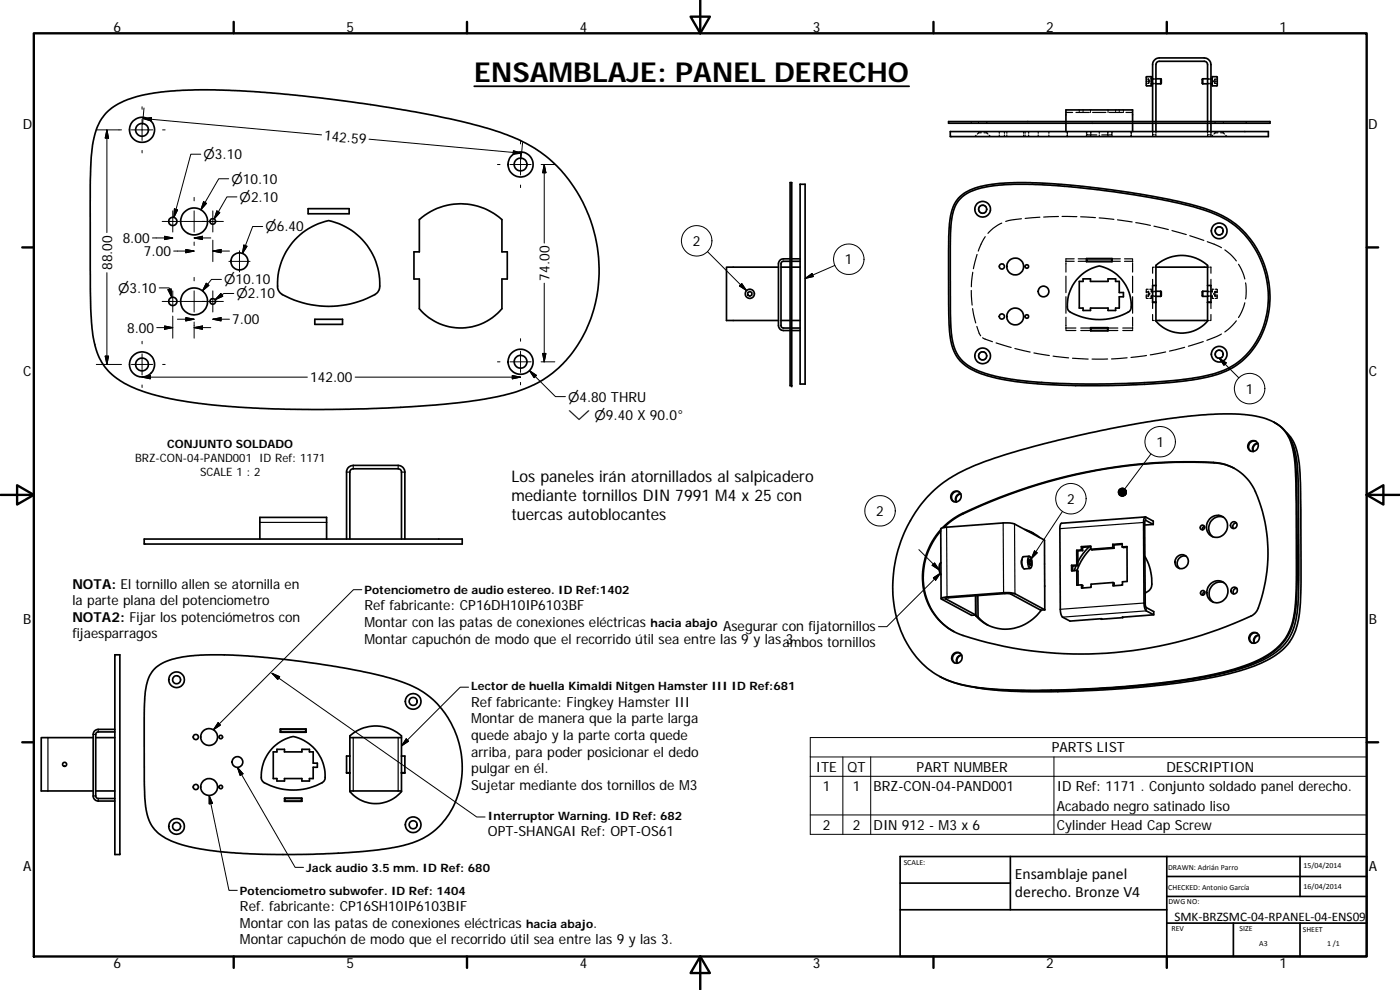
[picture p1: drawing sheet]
<svg xmlns="http://www.w3.org/2000/svg" width="420mm" height="297mm" viewBox="0 0 420 297" stroke-linecap="round" stroke-linejoin="round" font-family="sans-serif">
<g fill="none" stroke="#000" stroke-width=".51">
<path d="M31.8 34a25.2 25.2 0 0 1 14.8-6.1l6.6-.7 6.7-.3 8.9 .2 9.1 .5 20.7 2.1 12.7 1.7 12 2a183.4 183.4 0 0 1 25.7 5.9 41.2 41.2 0 0 1 29.2 30 41.2 41.2 0 0 1-9.9 40.5 37.3 37.3 0 0 1-20.5 9.5l-11 1.6-13.3 1.1-13.5 .7-16.3 .2-15.7-.4-11.5-.7-9.2-1.1-9.2-1.8a30.9 30.9 0 0 1-15.8-7.9 22.2 22.2 0 0 1-4.8-13.4l-.4-9.9v-26.7a87.6 87.6 0 0 1 1.1-19.6l.9-3 .8-1.7zM284.7 36.5h96.4v.5h-96.4zM285.2 39.5h95.5v1.5h-95.5zM319.9 36.5v-3.5h20v3.5M319.9 37v2.5M339.9 37v2.5M344.1 23h1.4v2.8l-1.5-.1zM345.5 23.6h.4M345.9 25.1l-.4 .1M345.9 36.5v-17.1a2.04 2.04 0 0 1 2-2h13.5a2.08 2.08 0 0 1 2 2v17.1M345.9 37v2.5M346.9 23.6h1.4"/>
<path d="M346.9 25.1h1.4M346.9 36.5v-17.1l.4-.8 .6-.2h13.5l.8 .4 .2 .6v17.1M346.9 37v2.5M348.3 23.6l.2 .2-.2 1.3M348.3 23.6v1.5M361 23.6v1.5M361 23.6l-.2 .2 .2 1.3M361 23.6h1.4M361 25.1h1.4M362.4 37v2.5M363.4 37v2.5M363.4 25.1l.4 .1"/>
<path d="M363.8 23l1.5 .1-.1 2.6-1.4 .1zM363.8 23.6h-.4M237.1 54.8h.5v60.9h-.5zM240.1 55.3h1.5v59.9h-1.5zM287.8 59.3a17.8 17.8 0 0 1 11.1-4.1l5.6-.4h4.7l14.7 1 18.3 2.4 13.1 2.6a37.1 37.1 0 0 1 16 6.8 27.8 27.8 0 0 1 4.1 38 23.2 23.2 0 0 1-15.1 8l-7.9 1.1-8.9 .6-9.8 .4h-9.2l-6.7-.2-9.4-.6-4.9-.6-4.9-1a19 19 0 0 1-11.2-6 19.6 19.6 0 0 1-2.6-10.9l-.1-25.3a21.9 21.9 0 0 1 2.1-10.5zM288.2 59.7a17.8 17.8 0 0 1 11.1-4.1l5.2-.3h5.4l10.4 .6 14.4 1.7 10.6 1.7 8 1.6a45.5 45.5 0 0 1 16.3 6.1 27.3 27.3 0 0 1 6 37.6 22.5 22.5 0 0 1-15 8.4l-6.8 1-7.4 .7-8.4 .4-12.1 .1-8.5-.2-7.7-.5-6.2-.7-5.5-1.1a17.6 17.6 0 0 1-10.2-5.6 19.9 19.9 0 0 1-2.5-10.7l-.1-25.3a21.3 21.3 0 0 1 2-10.2zM88.4 72a19.4 19.4 0 0 1 10.2-5.8 19.2 19.2 0 0 1 15.2 20.8l-.4 .6a22.6 22.6 0 0 1-10.8 4 27.6 27.6 0 0 1-18.5-3.7l-.4-.6a13.9 13.9 0 0 1 .8-8.9l1.4-2.9zM92.5 62.6h12.3v1.5h-12.3zM125.8 65.9a18.5 18.5 0 0 1 24.8 0v9.7h1.6v8.1h-1.6v8.9a16.2 16.2 0 0 1-24.8 0v-8.9h-1.6v-8.1h1.6zM237.1 77.7h-2a1.48 1.48 0 0 0-1.5 1.5v18.5a1.48 1.48 0 0 0 1.5 1.5h2M237.1 78.4h-2.2l-.4 .4-.1 .4v18.7l.5 .5h2.2M237.6 78.4h2.5"/>
<path d="M237.6 77.7h2.5M326.1 77.6h7.6v.9h-7.6zM326.1 78.4h.1M326.1 77.7h7.6M326.2 77.7v.7h7.5M333.7 77.7v.7M333.7 78.4h.1M346.9 79.6a11.5 11.5 0 0 1 15.5 0v16.7a10.1 10.1 0 0 1-15.5 0zM94.5 95.8h8.3v1.5h-8.3zM224.4 87.8l.6-.4 .6 .4v.7l-.6 .4-.6-.4zM233.6 80.2h-15.6v16h15.6M234.4 80.2h2.7"/>
<path d="M234.4 96.2h2.7M237.6 99.2h2.5M237.6 98.4h2.5M237.6 80.2h2.5M237.6 96.2h2.5M323.9 84.4h1.1v-.7h2.3v.7h5.2v-.7h2.3v.7h1.1v3.4h1.3v1.2h-1.3v3.4h-1.1v.8h-2.3v-.8h-5.2v.8h-2.3v-.8h-1.1zM324 83a12 12 0 0 1 5.9-3.2 11.9 11.9 0 0 1 9.4 13.2 11.3 11.3 0 0 1-6.4 2.6 17.1 17.1 0 0 1-12.2-2.3l-.2-.3a11.1 11.1 0 0 1 3.5-10zM327.3 98.3h5.2v1h-5.2zM327.3 99.2h5.2M327.3 98.4h5.2M327.4 98.4v.8M332.4 98.4v.8"/>
<path d="M345.9 90.7h1M346.9 85.7h-1v5h1M346.9 87.4h1.4M346.9 88.9h1.4M346.9 80.2h15.5M346.9 96.2h15.5M348.3 87.4l.2 .1-.2 1.4M348.3 87.4v1.5M361 87.4h1.4M361 88.9h1.4M361 87.4v1.5M361 87.4l-.2 .1 .2 1.4"/>
<path d="M362.4 85.7h1v5h-1M362.4 90.7h1M241.6 115.2h.1M376.9 132.4a1.68 1.68 0 0 0-2 .8 1.68 1.68 0 0 0 .5 2.2M377.5 133a1.69 1.69 0 0 0-1.4 2.4M377.5 133.1a1.67 1.67 0 0 0-1.3 2.3M382.3 126.6a11.6 11.6 0 0 1 6.1 9.5 87.3 87.3 0 0 1 .8 15.9l.1 15a96.8 96.8 0 0 1-.7 17.7 17.2 17.2 0 0 1-11.1 13.6l-6.2 2.4-7.5 1.9-8.5 1.5-10.8 1.4-11.1 .9-12 .7-11.5 .2-11.7-.5a37.3 37.3 0 0 1-16.2-3.8M386 129.7a15.3 15.3 0 0 1 4 10.6l.3 8.2a571.3 571.3 0 0 1-.1 33.8 17.4 17.4 0 0 1-5.5 12.9 38.9 38.9 0 0 1-14.9 6.7l-7.9 1.7-7.7 1.3-11.5 1.2-11.8 .9-13.4 .5h-10.7l-7.1-.3-7-.9M386.9 131.1a24.6 24.6 0 0 1 2.7 12.3l.1 6.5a446.3 446.3 0 0 1-.3 32.6 16.9 16.9 0 0 1-11.3 16l-3.5 1.4-4.5 1.4-11.5 2.4-8.9 1.3-8.9 .9-17.1 1M279.5 147.9a49 49 0 0 1 19.9-10.7l7-2.2 10.9-2.9 13.1-2.9 11.8-2.3 8.1-1.2 10.1-1.2 6.7-.3 5.4 .1a19 19 0 0 1 12.5 4.4 17.3 17.3 0 0 1 3.7 10.8l.3 11.4-.1 27.3a24.6 24.6 0 0 1-3.6 14 27.4 27.4 0 0 1-13.9 8.2l-7.1 1.9-6.6 1.3-9 1.3-11.2 1.1-18.8 1-11 .1-8.6-.3a43.3 43.3 0 0 1-16.5-3.5 28.1 28.1 0 0 1-14.1-20.7 40.2 40.2 0 0 1 11-34.7zM282.3 159.3a20 20 0 0 0 1.5 28.6l2.5 1.6M282.8 158.4a23.4 23.4 0 0 1 8.8-5.6 154.6 154.6 0 0 1 74.4-13.8 15.2 15.2 0 0 1 11.9 11.5 46.8 46.8 0 0 1-.7 32.8l-1 1.1a117 117 0 0 1-89 5.5 19 19 0 0 1-8.8-24.6l1.4-2.9 2.5-3.5"/>
<path d="M287.8 147.6a1.68 1.68 0 0 0-2 .8 1.68 1.68 0 0 0 .4 2.1M288.3 148.1a1.68 1.68 0 0 0-1.3 2.5M288.3 148.2a1.65 1.65 0 0 0-1.2 2.4M307.5 158.8l2.3 1 2.2 1.4M308.2 159.2l2 .8M343.7 155.1l-25.1 1.9a1.62 1.62 0 0 0-.5 1.6l.1 24.2 .4 1.9 .3 .5 2.2 1.2 9.7-.6M346.1 157.4l-2.6 .1M346.1 157.4v-1l-2.2-1.2a.95 .95 0 0 0-.7 1.2l.2 25.3 .6 1.6 2.3 1.2M346.1 157.4l-2.2-1.3-.2 .1v25.2l.2 .8 2.4 1.3v1l-9.3 .8M361.4 157.9l-.5 .5v.5M363.3 155.4a3.2 3.2 0 0 1 4.7 .6 3.2 3.2 0 0 1-1 4.6 3.1 3.1 0 0 1-4.3-.5 3.1 3.1 0 0 1 .3-4.4zM367.1 155.2a3.4 3.4 0 0 0-3.9 1.6 3.4 3.4 0 0 0 .8 4.3"/>
<path d="M370.4 140.5l-3.3-1.2a117.3 117.3 0 0 0-26.3 .2 156.1 156.1 0 0 0-53.5 15.6l-2.5 1.8-1.5 1.4M371 156.9a1.07 1.07 0 0 0-.8 1.7M43.3 161.7h95.4v1.5h-95.4zM98 161.7v-6.5h-20v6.5M104 161.7v-20.1a1.97 1.97 0 0 1 2-2h13.5a2.04 2.04 0 0 1 2 2v20.1M120.5 161.7v-20.1l-.2-.6-.8-.3h-13.5l-.6 .2-.4 .7v20.1M282.4 168.8a2.9 2.9 0 0 0 0 3.6M292.8 178.8v5.9M293.5 178.7v6.4M306.9 167.2l1.9-.3a2.79 2.79 0 0 1 .6 3.5l-2 .3a3.3 3.3 0 0 1-.5-3.5zM309.1 167.8l.3 .6v.9l-.2 .3-.3-.6v-.9zM309.4 168.4h-.5"/>
<path d="M309.4 169.3l-.4 .1M313.5 175.9v-13.8l-9.2-5-1-.2h-2.2l-17.3 1.3-1.5 .5 .1 20.9M313.5 175.8l.1 7.2M321.6 169.6v1.7l1.6-.1M321.6 169.6l.3 .2M321.9 169.8v1.5M322.9 169.8l-.5 1.4M323.1 165.1l.1 4.4M323.1 165.1l.4 .2M323.2 169.5l-1.6 .1M323.2 171.2v4.4l1.4-.1 .3 .2v.7M323.2 171.2l.3 .1v4.3"/>
<path d="M323.2 169.5l.3 .2M323.5 165.3v4.4M323.5 169.7l-1.6 .1M324.5 164l.1 1M324.5 164l2.9-.2v1M324.5 164l.4 .2M324.6 165l.3 .2M324.6 165l-1.5 .1M324.6 175.5v.9l2.9-.2-.1-.9 6.6-.5 .4 .1v.8M324.9 164.2v1M324.9 165.2l-1.4 .1M326.8 164.1l-1.8 2.1-1.5 2.4"/>
<path d="M327.4 164.5a17.8 17.8 0 0 0-4.2 6.7M327.4 164l-2.5 .2M334 163.3v1M334 163.3l2.8-.2v1M334 163.3l.3 .2M334 164.3l.3 .2M334 164.3l-6.6 .5M334.3 163.5v1M334.3 164.5l-6.6 .5-.3-.2M336.8 163.3l-2.5 .2M336.8 164.1l1.4-.1 .1 10.5-1.4 .1v1l-2.9 .2v-1M336.8 164.1l1.4 .1"/>
<path d="M343.6 166.9a14.6 14.6 0 0 1 1.9 9.4l-.7 .9-1.1 .8M353.3 167.1a2.05 2.05 0 0 1 3.3 .8 2.05 2.05 0 0 1-2.1 2.7 2.03 2.03 0 0 1-1.8-1.3 2.03 2.03 0 0 1 .6-2.2zM355.9 166.9a2.16 2.16 0 0 0-2.3 1.1 2.16 2.16 0 0 0 .4 2.6M361.6 177.6l-.5 .2-.1 .8M363.1 175.3a3.1 3.1 0 0 1 4.7 0 3.1 3.1 0 0 1-.4 4.6 3.1 3.1 0 0 1-4.5-.1 3.1 3.1 0 0 1 .2-4.5zM367.3 174.8a3.4 3.4 0 0 0-4 1.6 3.4 3.4 0 0 0 .8 4.3M371.2 176.5a1.05 1.05 0 0 0-1 .6 1.05 1.05 0 0 0 .1 1.1M34.5 196.5h1.5v59.9h-1.5zM288.1 196a1.68 1.68 0 0 0-2 .7 1.68 1.68 0 0 0 .4 2.2M288.6 196.5a1.67 1.67 0 0 0-1.4 2.5M288.6 196.6a1.66 1.66 0 0 0-1.3 2.4M292.8 184.7l.7 .4"/>
<path d="M293.5 185.1l1.1 1.1 1.9 1.4M312.3 183.1a12.3 12.3 0 0 1-19.5 1.6M313.6 183l-1.3 .1M313.6 183l-9-4.9-1.2-.2-2.2-.1-17.6 1.4a.76 .76 0 0 0-1.1 .5l9.1 4.9 1.2-.1-8.9-4.8a.51 .51 0 0 1 .8-.4l18.4-1.2 9.2 5M337 185.2l-6.6 .5M377.3 190a1.68 1.68 0 0 0-2.1 .8 1.68 1.68 0 0 0 .5 2.1M377.8 190.5a1.69 1.69 0 0 0-1.4 2.5M377.8 190.6a1.67 1.67 0 0 0-1.3 2.4M34.5 218.8h-5a1.52 1.52 0 0 0-1.5 1.5v18.5a1.56 1.56 0 0 0 1.5 1.5h5M34.5 219.6h-5l-.5 .2-.2 .4-.1 18.6 .6 .8h5.2M46.2 200.8a18.5 18.5 0 0 1 11.6-4.1l5.3-.2 6.9 .1 12.9 1 16.3 2.1 12.8 2.5a42.3 42.3 0 0 1 16.2 6.3 27.4 27.4 0 0 1 5.5 37.3 22.3 22.3 0 0 1-15 8.4l-6.8 1-9.4 .7-8.5 .4-10.9 .1-7.8-.2-7.9-.5-5.3-.7-5-.9a19.7 19.7 0 0 1-10.8-5.3 18.3 18.3 0 0 1-2.9-11.3l-.1-25.2a19.5 19.5 0 0 1 2.3-10.7zM84.1 219.6h.1"/>
<path d="M84.1 218.8h7.8M84.1 218.7h7.8v1h-7.8zM84.2 218.8v.8h7.5M91.7 218.8v.8M91.7 219.6h.2M28 221.3h-15.6v16h15.6M28.7 221.3h5.8M28.7 237.3h5.8M82 225.6h1.1v-.8h2.3v.8h5.2v-.8h2.3v.8h1.1v3.4h1.2v1.2h-1.2v3.4h-1.1v.7h-2.3v-.7h-5.2v.7h-2.3v-.7h-1.1zM82.1 224.1a12.4 12.4 0 0 1 5.9-3.1 12 12 0 0 1 9.5 12.9l-.2 .3a13.5 13.5 0 0 1-8.3 2.8 16.7 16.7 0 0 1-10.2-2.6l-.2-.2a11.3 11.3 0 0 1 3.5-10.1zM85.4 239.6h5.2M85.4 239.5h5.2v.9h-5.2z"/>
<path d="M85.5 239.6v.7M90.5 239.6v.7M104 231.8h1M105 237.3h15.5M105 226.8h-1v5.1h1M105 220.8a11.6 11.6 0 0 1 15.5 0v16.7a10.1 10.1 0 0 1-15.5 0zM120.5 221.3h-15.5M120.5 231.8h1M120.5 226.8h1v5.1h-1M85.4 240.3h5.2M270.1 257h140.1v30h-140.1zM303.2 257v16"/>
<path d="M350.2 257v30M390.2 257v12M270.1 265h33.1M270.1 273h80.1M350.2 277h60M350.2 269h60M350.2 263h60M370.2 277v10M390.2 277v10"/>
<circle cx="42.6" cy="39" r="1.92"/>
<circle cx="42.6" cy="39" r="3.8"/>
<circle cx="156.2" cy="49.3" r="3.8"/>
<circle cx="156.2" cy="49.4" r="1.92"/>
<circle cx="51.9" cy="66.4" r="1.24"/>
<circle cx="58.3" cy="66.4" r="4"/>
<circle cx="63.9" cy="66.4" r=".84"/>
<circle cx="71.9" cy="78.4" r="2.56"/>
<circle cx="294.9" cy="62.8" r="1.21"/>
<circle cx="294.9" cy="62.8" r="2.35"/>
<circle cx="300.7" cy="79.9" r=".77"/>
<circle cx="304.7" cy="79.9" r="2.53"/>
<circle cx="308.2" cy="80" r=".52"/>
<circle cx="365.9" cy="69.3" r="1.21"/>
<circle cx="365.9" cy="69.3" r="2.35"/>
<circle cx="51.9" cy="90.4" r="1.24"/>
<circle cx="58.3" cy="90.4" r="4"/>
<circle cx="63.9" cy="90.4" r=".84"/>
<circle cx="225" cy="88.2" r="1.37"/>
<circle cx="300.7" cy="95" r=".78"/>
<circle cx="304.7" cy="94.9" r="2.52"/>
<circle cx="308.2" cy="95" r=".53"/>
<circle cx="313.2" cy="87.5" r="1.59"/>
<circle cx="42.6" cy="109.4" r="1.92"/>
<circle cx="42.6" cy="109.3" r="3.8"/>
<circle cx="156.2" cy="108.5" r="1.93"/>
<circle cx="156.2" cy="108.6" r="3.8"/>
<circle cx="294.9" cy="106.8" r="1.21"/>
<circle cx="294.9" cy="106.8" r="2.35"/>
<circle cx="365.9" cy="106.3" r="2.35"/>
<circle cx="365.9" cy="106.3" r="1.2"/>
<circle cx="376.1" cy="133.8" r="1.61"/>
<circle cx="286.9" cy="148.9" r="1.6"/>
<circle cx="360.9" cy="158.2" r=".66"/>
<circle cx="370.3" cy="157.5" r="1"/>
<circle cx="361" cy="177.8" r=".68"/>
<circle cx="370.4" cy="177.1" r=".99"/>
<circle cx="287.2" cy="197.3" r="1.61"/>
<circle cx="376.4" cy="191.3" r="1.6"/>
<circle cx="53" cy="204" r="1.21"/>
<circle cx="53" cy="204" r="2.35"/>
<circle cx="124" cy="210.4" r="1.2"/>
<circle cx="124" cy="210.5" r="2.34"/>
<circle cx="19.4" cy="229.3" r=".61"/>
<circle cx="58.8" cy="221.1" r=".77"/>
<circle cx="58.8" cy="236.1" r=".77"/>
<circle cx="62.8" cy="221.2" r="2.53"/>
<circle cx="62.8" cy="236.1" r="2.53"/>
<circle cx="66.3" cy="236.1" r=".52"/>
<circle cx="66.3" cy="221.1" r=".52"/>
<circle cx="71.3" cy="228.6" r="1.6"/>
<circle cx="53" cy="248" r="2.35"/>
<circle cx="53" cy="248" r="1.2"/>
<circle cx="124" cy="247.5" r="1.2"/>
<circle cx="124" cy="247.4" r="2.34"/>
</g>
<g fill="none" stroke="#000" stroke-width=".36">
<path d="M291.5 36.5v.2M291.5 36.8v.2M293.7 36.5v.2M293.7 36.8v.2M293.7 39.8h.8M293.7 39.5v.1M293.7 39.7v.1M293.7 39.8l-.4 .4M295.3 39.8h.8M296.1 39.5v.1M296.1 39.7v.1M296.1 39.8l.4 .4"/>
<path d="M296.2 36.5v.2M296.2 36.8v.2M299.9 39.5v.5M301.4 39.5v.5M302.2 39.5v.5M307.2 39.5v.5M307.6 39.5v.5M308.7 39.5v.5M311.6 39.5v.5M314.8 39.5v.5M319.9 36.5v.2M319.9 36.8v.2"/>
<path d="M319.9 33.7h2M320.3 39.5v.5M322.9 33.7h4M323.9 33v.2M323.9 33.5v.2M325 33v.2M325 33.5v.2M326.1 39.5v.5M326.2 39.5v.3M327.3 33v.2M327.3 33.5v.2M327.3 39.5v.5"/>
<path d="M327.4 39.5v.3M327.9 33.7h4M329.9 39.5v.5M332.4 39.5v.3M332.5 39.5v.5M332.5 33v.2M332.5 33.5v.2M332.9 33.7h4M333.7 39.5v.3M333.7 39.5v.5M334.8 33v.2M334.8 33.5v.2"/>
<path d="M335.9 33v.2M335.9 33.5v.2M337.2 33v.2M337.2 33.5v.2M337.9 33.7h2M339.5 39.5v.5M339.9 36.5v.2M339.9 36.8v.2M344 23.7h.2M344 24.4h.2M344 25h.2M344.5 23.7h.2"/>
<path d="M344.5 24.4h.1M344.5 25h.2M344.6 23.7l.1 .3M344.6 24.4l.1 .2M344.7 23.7l.1 .3M344.7 24.2l-.1 .2M344.7 24.8l-.1 .2M344.8 24.8l-.1 .2M345 24.2v.4M345.9 36.5v.2M345.9 36.8v.2M345.9 39.5v.5"/>
<path d="M345.9 23.8h.4M345.9 25h.4M345.9 23.6h.4M345.9 25.1h.4M346.6 23.8h.3M346.6 25h.3M346.6 23.6h.3M346.6 25.1h.3M346.9 36.5v.2M346.9 36.8v.2M346.9 39.5v.5M362.4 23.6h.3"/>
<path d="M362.4 25.1h.3M362.4 36.5v.2M362.4 36.8v.2M362.4 39.5v.5M362.4 23.8h.3M362.4 25h.3M363.1 23.8h.3M363.1 25h.3M363.1 23.6h.3M363.1 25.1h.3M363.4 36.5v.2M363.4 36.8v.2"/>
<path d="M363.4 39.5v.5M364.4 24.2v.4M364.5 24.8l.1 .2M364.6 23.7l-.1 .3M364.6 24.8l.1 .2M364.6 24.2l.1 .2M364.6 23.7h.3M364.6 25h.3M364.7 24.4h.2M364.7 24.4l-.1 .2M364.7 23.7l-.1 .3M364.7 36.5v.2"/>
<path d="M364.7 36.8v.2M364.7 39.8h.8M364.7 39.8l-.4 .4M364.7 39.5v.1M364.7 39.7v.1M365.1 24.4h.2M365.1 23.7h.2M365.1 25h.2M366.3 39.8h.8M367.1 39.8l.4 .4M367.1 39.5v.1M367.1 39.7v.1"/>
<path d="M367.1 36.5v.2M367.1 36.8v.2M374 36.5v.2M374 36.8v.2M292.9 40.6l-.3 .4M296.9 40.6l.4 .4M299.9 40.5v.5M301.4 40.5v.5M302.2 40.5v.5M307.2 40.5v.5M307.6 40.5v.5M308.7 40.5v.5"/>
<path d="M311.6 40.5v.5M314.8 40.5v.5M320.3 40.5v.5M326.1 40.5v.5M326.2 40.1v.4h3M327.3 40.5v.5M327.4 40.1v.4M329.9 40.5v.5M332.4 40.1v.4M332.5 40.5v.5M333.7 40.1v.4h-3M333.7 40.5v.5"/>
<path d="M339.5 40.5v.5M345.9 40.1v.9M345.9 40.4h.4M346.6 40.4h.3M346.9 40.5v.5M362.4 40.5v.5M362.4 40.4h.3M363.1 40.4h.3M363.4 40.1v.9M363.9 40.6l-.4 .4M367.9 40.6l.3 .4M293.2 76.3l-1.1 4.3"/>
<path d="M295.7 71l-1.3 2.3-.8 2M295.9 62a1.24 1.24 0 0 0-1.8-.1 1.24 1.24 0 0 0 0 1.8 1.24 1.24 0 0 0 1.8-.2M300.6 67l-2.6 1.5-1.5 1.5M306.5 65.6l-4.7 .8M312.1 65.2l-4.4 .3M317.7 65l-4.5 .1M318.7 64.9l4.5 .1M319.9 78.2v.2M319.9 78.4h2.5M319.9 78.4v.3M319.9 78.9v2.7M322.4 77.7h-2.5v.2"/>
<path d="M323.6 78.4h2.5M323.6 77.7h2.5M324.3 65l4.4 .3M329.9 65.4l4.4 .4M333.7 78.4h2.5M333.7 77.7h2.5M335.4 66l4.4 .6M337.5 77.7h2.4v.2M337.5 78.4h2.4M339.9 78.2v.2M339.9 78.4v.3M339.9 78.9v2.7"/>
<path d="M340.9 66.8l4.3 .8M346.3 67.9l4.3 1M351.7 69.2l4.3 1.2M357.1 70.7l4.2 1.4M362.3 72.5l4.3 1.8M366.9 68.6a1.23 1.23 0 0 0-1.8-.2 1.23 1.23 0 0 0 0 1.8 1.23 1.23 0 0 0 1.8-.2M367.6 75l1.6 1.3 1.8 2M371.7 79.3l1.2 2.4 .7 2M291.5 87.1l.3 4.4M291.9 92.6l.9 4.3M291.9 81.7l-.4 4.3M293.2 97.9l1.1 2.9"/>
<path d="M319.9 98.9v.3h3M319.9 98.2v.2M319.9 95.2v2.7M319.9 98.4h3M319.9 82.9v4.9M319.9 89v5M319.9 98.4v.3M324.3 99.2h3M324.3 98.4h3M332.5 99.2h3M332.5 98.4h3M337 98.4h2.9"/>
<path d="M339.9 98.2v.2M339.9 95.2v2.7M339.9 98.9v.3h-2.9M339.9 82.9v4.9M339.9 89v5M339.9 98.4v.3M344 88.9h.2M344 87.4h.2M344 86.9v.9h.2M344.1 89.5h.5M344.2 88.5l-.2 .1v.9M344.5 87.8l.2 .2"/>
<path d="M344.5 88.9h.1M344.5 88.5h.1M344.5 87.4h.1M344.6 86.8h-.5M344.6 88.5l.1 .1M344.6 87.4l.1 .1M344.6 87.4l.2 .3M344.7 88.8l-.1 .1M344.7 88.3l-.1 .2M344.7 87.7l-.1 .1M344.8 88.6l-.2 .3M344.9 87.9l.2 .3-.2 .2"/>
<path d="M345 86.8h.5v.9M345.5 88.6v.9h-.5M345.5 87.4h.5M345.5 88.9h.5M345.9 83.8v1.9M345.9 90.7v1.9M345.9 94.4v1.8h.4M345.9 87.5h.4M345.9 88.8h.4M346.3 80.2h-.4v1.8M346.4 87.4h.5M346.4 88.9h.5"/>
<path d="M346.6 87.5h.3M346.6 88.8h.3M346.6 96.2h.3M346.6 80.2h.3M362.4 96.2h.3M362.4 80.2h.3M362.4 87.5h.3M362.4 88.8h.3M362.4 87.4h.5M362.4 88.9h.5M363.1 80.2h.3v1.8M363.1 87.5h.3"/>
<path d="M363.1 88.8h.3M363.3 88.9h.5M363.4 94.4v1.8h-.3M363.4 83.8v1.9M363.4 90.7v1.9M363.8 87.4h-.5M363.8 88.6v.9h.5M364.3 86.8h-.5v.9M364.4 87.9l-.2 .3 .2 .2M364.5 88.6l.2 .3M364.6 88.8l.1 .1M364.6 88.3l.1 .2"/>
<path d="M364.6 87.7l.1 .1M364.7 87.4h.2M364.7 87.4l-.2 .3M364.7 88.5l-.1 .1M364.7 87.8l-.1 .2M364.7 87.4l-.1 .1M364.7 88.9h.2M364.7 88.5h.2M364.7 87.8h.2M364.7 86.8h.5M365.1 87.4h.2M365.1 88.5l.2 .1v.9"/>
<path d="M365.1 88.9h.2M365.2 89.5h-.5M365.3 86.9v.9h-.2M371 96.3l-1.8 2-1.6 1.3M373.6 90.8l-.7 2-1.2 2.5M373.8 84.9l.2 2.4-.2 2.4M294.9 101.3l2.9 1.2M295.9 106a1.24 1.24 0 0 0-1.8-.1 1.24 1.24 0 0 0 0 1.8 1.24 1.24 0 0 0 1.8-.2M298.9 102.9l4.6 1.3M304.6 104.6l4.5 1M310.3 105.9l4.6 .8M316 106.8l4.7 .6"/>
<path d="M321.9 107.5l4.7 .2M332.4 107.7h-4.7M338.3 107.4l-4.7 .3M344.1 106.7l-4.7 .6M349.8 105.6l-4.6 .9M355.5 104.2l-4.5 1.1M361.1 102.5l-4.5 1.4M366.6 100.2l-4.4 1.9M366.9 105.6a1.23 1.23 0 0 0-1.8-.2 1.23 1.23 0 0 0 0 1.8 1.23 1.23 0 0 0 1.8-.2M106 139.6v1.1M119.5 139.6v1.1M364.2 138.7l.2 .2"/>
<path d="M78 156.7h20M104 141.6h1M120.5 141.6h1M284.1 158.2l.1 20.9 .5 .2M288.8 154.1l.2 .1M301.1 156.9l.1 20.9 .4 .3M304.5 157.2l.1 20.9-1.3 .1M343.5 156.9l-.3-.1-25.1 1.8M343.9 155.2l-.2 .9M282.4 168.9l-.3 .3-.2 1.1 .5 2M283.9 179.5v.2l-1.3 .1M306.7 167.9l-.3 .9 .4 1.1"/>
<path d="M308.8 166.9a3.1 3.1 0 0 0 .3 3.7M308.9 167.1a.82 .82 0 0 1 .7 1.1l.1 .6a1.13 1.13 0 0 1-.6 1.5l-.5-1.6zM343.7 181.1l-.4-.2-25.1 1.9M344 182.3v1l-25.1 1.9M29.5 218.8v.8M315.4 207.1l.3 .1M316.9 207.2l.6 .3M14.4 221.3v16M28 220.3h.7M28 238.8h.7M29.5 239.6v.7M106 221.3v16"/>
<path d="M119.5 221.3v16"/>
</g>
<g fill="#000">
<circle cx="364.6" cy="23.7" r=".18"/>
<circle cx="364.6" cy="25" r=".18"/>
<circle cx="237.1" cy="54.8" r=".25"/>
<circle cx="345.5" cy="88.9" r=".18"/>
<circle cx="363.8" cy="88.9" r=".18"/>
<circle cx="237.6" cy="115.7" r=".25"/>
<circle cx="306.7" cy="167.9" r=".25"/>
<circle cx="306.8" cy="169.9" r=".25"/>
</g>
<g fill="none" stroke="#000" stroke-width=".71">
<path d="M10.1 10h400.1v277h-400.1zM70.1 6.6v3.4M140.2 6.6v3.4M207.3 5h5.8l-2.9 5zM210.2 0v10M280.2 6.6v3.4M350.2 6.6v3.4M6.7 74.2h3.4M410.2 74.2h3.4M.2 148.5h9.9M5.1 145.6l5 2.9-5 2.9zM410.2 148.5l5-2.9v5.8z"/>
<path d="M410.2 148.5h9.9M6.7 222.7h3.4M410.2 222.7h3.4M70.1 287v3.4M140.2 287v3.4M210.2 287l2.9 5h-5.8zM210.2 287v10M280.2 287v3.4M350.2 287v3.4"/>
</g>
<g fill="none" stroke="#000" stroke-width=".3">
<path d="M32.1 39l.5 2.4h-1zM32.1 39v30.8M36.5 39h-7.6M39.4 39h6.4M42.6 32v.8M42.6 35.8v6.3M42.9 35.6l53.6 4.9M42.9 35.6l2.6-.3-.1 1zM43.2 32.4l-.4 5M48.8 39h.8M42.6 45.1v.8M58.3 59.2v1.1"/>
<path d="M60.3 46.3h-3l-5.1 19M68.6 53.6h-3l-5.3 9.3M71.1 59.1h-3l-3.8 6.6M110.8 41.8l45.7 4.2M149.3 49.4h.8M153 49.4h6.4M154.1 45.2l2.4 .8-2.5 .2zM156.2 42.4v.8M156.2 46.2v6.3M156.2 55.5v.8M156.8 42.8l-.4 5M163.3 49.4v23.5"/>
<path d="M163.3 49.4l.5 2.4h-1zM166.5 49.4h-4.1M45.7 71.4h6.1M49.4 70.9l2.4 .5-2.4 .5zM51.8 63.3v6.3M52.3 62.7l1 .3-1.1 2.3zM55.8 74.8l2.5 .5-2.5 .5zM58.3 75.3h-6.2M58.3 71.4l2.5-.5v1zM58.3 71.4h5M58.3 63.3v6.3M58.3 72.6v1.1"/>
<path d="M61.1 60.5l.9 .5-1.7 1.9zM63.9 72.1v6.4M63.9 75.3l2.4-.5v1zM63.9 75.3h5M63.9 63.3v6.3M65.1 63.3l.9 .5-1.7 1.9zM67 66.4h-18.3M68.7 78.4h6.3M71.9 75.2v6.4M73.2 73.5l.9 .4-1.3 2.2zM78.8 68h-3l-3 8.1M212.3 75.5l11.7 11.7"/>
<path d="M250.6 79.6l-9 3.9M32.1 81.8v27.5M47 98.3h4.8M47.8 86.4h3l.8 2.8M49.4 97.8l2.4 .5-2.4 .5zM50.4 86.9l1-.2 .2 2.5zM51.8 94.8v6.7M51.8 87.3v6.3M53.2 95.8h5.1M55.8 95.3l2.5 .5-2.5 .5zM58.3 98.3l2.5-.5v1zM58.3 98.3h5"/>
<path d="M58.3 83.2v1.1M58.3 87.3v6.3M58.3 96.6v4.9M61.9 85l.8 .6-1.9 1.7zM63.9 95.8l2.4-.5v1zM63.9 95.8h5M63.9 87.3v6.3M66.3 88.1l.6 .8-2.4 1zM66.5 83.8h-3l-2.7 3.5M67 90.4h-18.3M70.2 88.1h-3l-2.7 1.8M163.3 85v23.6"/>
<path d="M222.6 85.1l1.4 2.1-2.1-1.4zM241.6 83.5l2.1-1.4 .4 .9zM28.9 109.3h7.6M31.6 106.8h1l-.5 2.5zM39.4 109.3h6.4M42.6 113.2l2.5-.5v1zM42.6 113.2h49.7M42.6 102.4v.8M42.6 106.2v6.3M42.6 115.5v.8M48.8 109.3h.8M106.6 113.2h49.6"/>
<path d="M149.3 108.6h.8M153 108.6h6.4M153.7 112.7l2.5 .5-2.5 .5zM156.2 101.6v.8M156.2 105.4v6.3M156.2 114.7v.8M158.9 111.2l2.1 1.4-.7 .7zM158.9 111.2l7.8 7.8h3M162.8 106h1l-.5 2.6zM166.5 108.6h-4.1M365.9 107.5l5.9 5.9M365.9 107.5l2.1 1.4-.7 .7z"/>
<path d="M345.4 136.2l-7.8 10.5M318.9 153.4l-9.4 14.3M108.6 176.9h-2.5l-42.1 42.1M275.8 164.9l6.1 6.1M279.7 169.6l.8-.7 1.4 2.1zM280.1 173.4l2.1-1.4-1.4 2.1zM282.2 172l-16 16h-2.6M310.5 165.3l.8 .6-1.8 1.8zM65.5 216.8l.7 .8-2.2 1.4zM81.6 202l2.3 1-.5 .9zM81.6 202l61.5 43.1h2.5M140.6 206.2h-2.5l-17.6 17.6"/>
<path d="M62.8 238.7l5.9 28.4h2.5M62.8 238.7l1 2.3-1 .2zM71.3 230.3l1.6 1.9-.8 .5zM71.3 230.3l17.3 29.9h2.5M121.9 221.7l.7 .7-2.1 1.4zM243.2 221.3h167v29h-167zM243.2 227.1h167M243.2 232.9h167M253 227.1v23.2M261.3 227.1v23.2M316.3 227.1v23.2M243.2 244.5h167"/>
<circle cx="209.1" cy="72.3" r="4.6"/>
<circle cx="254.7" cy="77.8" r="4.6"/>
<circle cx="375" cy="116.6" r="4.6"/>
<circle cx="348.2" cy="132.5" r="4.6"/>
<circle cx="264.1" cy="153.3" r="4.6"/>
<circle cx="321.4" cy="149.6" r="4.6"/>
</g>
<g fill="#000" stroke="#000" stroke-width=".3">
<path d="M42.9 35.6l2.6-.3-.1 1zM32.1 39l.5 2.4h-1zM154.1 45.2l2.4 .8-2.5 .2zM163.3 49.4l.5 2.4h-1zM49.4 70.9l2.4 .5-2.4 .5zM52.3 62.7l1 .3-1.1 2.3zM55.8 74.8l2.5 .5-2.5 .5zM58.3 71.4l2.5-.5v1zM61.1 60.5l.9 .5-1.7 1.9zM65.1 63.3l.9 .5-1.7 1.9zM63.9 75.3l2.4-.5v1zM73.2 73.5l.9 .4-1.3 2.2z"/>
<path d="M49.4 97.8l2.4 .5-2.4 .5zM50.4 86.9l1-.2 .2 2.5zM55.8 95.3l2.5 .5-2.5 .5zM58.3 98.3l2.5-.5v1zM61.9 85l.8 .6-1.9 1.7zM66.3 88.1l.6 .8-2.4 1zM63.9 95.8l2.4-.5v1zM222.6 85.1l1.4 2.1-2.1-1.4zM241.6 83.5l2.1-1.4 .4 .9zM31.6 106.8h1l-.5 2.5zM42.6 113.2l2.5-.5v1zM153.7 112.7l2.5 .5-2.5 .5z"/>
<path d="M158.9 111.2l2.1 1.4-.7 .7zM162.8 106h1l-.5 2.6zM365.9 107.5l2.1 1.4-.7 .7zM337.9 147.2l.2 .5zM337.8 146.9l.3 .8zM337.6 146.7l.5 1zM337.4 146.6l.7 1.1zM337.2 146.5l.9 1.2zM336.9 146.4l.3 .1 .9 1.2zM336.6 146.5l.3-.1 1.2 1.3zM336.4 146.5h.2l1.5 1.2zM336.1 146.7l.3-.2 1.7 1.2z"/>
<path d="M335.9 146.8l.2-.1 2 1zM335.9 146.8l2.2 .9-2.3-.7zM335.8 147l2.3 .7-2.5-.4zM335.6 147.3l2.5 .4-2.5-.1zM335.6 147.6l2.5 .1-2.5 .1zM335.6 147.8l2.5-.1-2.5 .4zM335.6 148.1l2.5-.4-2.3 .6zM335.8 148.3l2.3-.6-2.2 .8zM335.9 148.5l2.2-.8-2 1zM336.1 148.7l2-1-1.7 1.1zM336.4 148.8l1.7-1.1-1.5 1.2zM336.6 148.9l1.5-1.2-1.2 1.2z"/>
<path d="M338.1 147.7l-.9 1.2h-.3zM338.1 147.7l-.9 1.2zM338.1 147.7l-.7 1.1zM338.1 147.7l-.5 .9zM338.1 147.7l-.3 .7zM338.1 147.7l-.2 .5zM338.1 147.7l-.1 .3zM279.7 169.6l.8-.7 1.4 2.1zM280.1 173.4l2.1-1.4-1.4 2.1zM310.5 165.3l.8 .6-1.8 1.8zM65.5 216.8l.7 .8-2.2 1.4zM81.6 202l2.3 1-.5 .9z"/>
<path d="M71.3 230.3l1.6 1.9-.8 .5zM121.9 221.7l.7 .7-2.1 1.4zM62.8 238.7l1 2.3-1 .2z"/>
</g>
<path d="M142.3 25.9h130.5" fill="none" stroke="#000" stroke-width=".53"/>
<text font-size="8.2" x="142.3" y="24.6">ENSAMBLAJE: PANEL DERECHO</text>
<g font-size="4.8">
<text x="153.5" y="144.6">Los paneles irán atornillados al salpicadero</text>
<text x="153.5" y="150.4">mediante tornillos DIN 7991 M4 x 25 con</text>
<text x="153.5" y="156.1">tuercas autoblocantes</text>
</g>
<g font-size="4.7">
<text x="304.6" y="263.9">Ensamblaje panel</text>
<text x="304.6" y="269.3">derecho. Bronze V4</text>
</g>
<g font-size="4.2">
<text x="34" y="9.6">6</text>
<text x="104" y="9.6">5</text>
<text x="174" y="9.6">4</text>
<text x="244" y="9.6">3</text>
<text x="314" y="9.6">2</text>
<text x="384" y="9.6">1</text>
<text x="6.8" y="38.7">D</text>
<text x="410.6" y="38.7">D</text>
<text x="97.2" y="42.1" transform="rotate(5 97.2 42.1)">142.59</text>
<text x="36.8" y="72.9">8.00</text>
<text x="43.2" y="76.9">7.00</text>
<text x="208" y="73.8">2</text>
<text x="33.6" y="81" transform="rotate(-90 33.6 81)">88.00</text>
<text x="253.6" y="79.3">1</text>
<text x="164.9" y="84.2" transform="rotate(-90 164.9 84.2)">74.00</text>
<text x="38.1" y="99.8">8.00</text>
<text x="69.7" y="97.3">7.00</text>
<text x="7" y="112.9">C</text>
<text x="410.8" y="112.9">C</text>
<text x="93.1" y="114.7">142.00</text>
<text x="373.9" y="118.1">1</text>
<text x="347" y="134.1">1</text>
<text x="263" y="154.8">2</text>
<text x="320.2" y="151.2">2</text>
<text x="109.4" y="183">Ref fabricante: CP16DH10IP6103BF</text>
<text x="7" y="187.1">B</text>
<text x="109.4" y="188">Montar con las patas de conexiones eléctricas</text>
<text x="217" y="189.2">Asegurar con fijatornillos</text>
<text x="410.8" y="187.1">B</text>
<text x="109.4" y="193.1">Montar capuchón de modo que el recorrido útil sea entre las 9 y las 3.</text>
<text x="234.8" y="194.2">ambos tornillos</text>
<text x="141.4" y="212">Ref fabricante: Fingkey Hamster III</text>
<text x="141.4" y="217">Montar de manera que la parte larga</text>
<text x="141.4" y="222">quede abajo y la parte corta quede</text>
<text x="141.4" y="227">arriba, para poder posicionar el dedo</text>
<text x="315.7" y="225.7">PARTS LIST</text>
<text x="141.4" y="232.1">pulgar en él.</text>
<text x="244.9" y="231.5">ITE</text>
<text x="254.4" y="231.6">QT</text>
<text x="275.1" y="231.5">PART NUMBER</text>
<text x="350.1" y="231.6">DESCRIPTION</text>
<text x="141.4" y="237.1">Sujetar mediante dos tornillos de M3</text>
<text x="246.9" y="237.3">1</text>
<text x="256" y="237.3">1</text>
<text x="262.2" y="237.4">BRZ-CON-04-PAND001</text>
<text x="317.2" y="237.4">ID Ref: 1171 . Conjunto soldado panel derecho.</text>
<text x="317.2" y="243.2">Acabado negro satinado liso</text>
<text x="146.4" y="250.9">OPT-SHANGAI Ref: OPT-OS61</text>
<text x="246.9" y="249">2</text>
<text x="256" y="249">2</text>
<text x="262.2" y="249">DIN 912 - M3 x 6</text>
<text x="317.2" y="249">Cylinder Head Cap Screw</text>
<text x="7" y="261.3">A</text>
<text x="410.8" y="261.3">A</text>
<text x="72" y="273.3">Ref. fabricante: CP16SH10IP6103BIF</text>
<text x="72" y="278.3">Montar con las patas de conexiones eléctricas</text>
<text x="178" y="278.3">.</text>
<text x="72" y="283.3">Montar capuchón de modo que el recorrido útil sea entre las 9 y las 3.</text>
<text x="34" y="290.4">6</text>
<text x="104" y="290.4">5</text>
<text x="174" y="290.4">4</text>
<text x="244" y="290.4">3</text>
<text x="314" y="290.4">2</text>
<text x="384" y="290.4">1</text>
</g>
<g font-size="4.1">
<text x="21.7" y="176.7">NOTA: El tornillo allen se atornilla en</text>
<text x="21.7" y="181.7">la parte plana del potenciometro</text>
<text x="21.7" y="186.6">NOTA2: Fijar los potenciómetros con</text>
<text x="21.7" y="191.6">fijaesparragos</text>
</g>
<g font-size="4">
<text x="61.1" y="47.8">⌀3.10</text>
<text x="69.5" y="55.1">⌀10.10</text>
<text x="71.9" y="60.6">⌀2.10</text>
<text x="79.6" y="69.4">⌀6.40</text>
<text x="35.4" y="87.9">⌀3.10</text>
<text x="67.3" y="85.3">⌀10.10</text>
<text x="71" y="89.5">⌀2.10</text>
<text x="170.5" y="120.5">⌀4.80 THRU</text>
<text x="170.5" y="125.9">⌵ ⌀9.40 X 90.0°</text>
</g>
<text font-size="3.9" x="352.5" y="276.2">SMK‐BRZSMC‐04‐RPANEL‐04‐ENS09</text>
<g font-size="3.5">
<text x="50.2" y="134.3">CONJUNTO SOLDADO</text>
<text x="40.5" y="138.5">BRZ-CON-04-PAND001 ID Ref: 1171</text>
<text x="60" y="142.7">SCALE 1 : 2</text>
<text x="109.4" y="178.2">Potenciometro de audio estereo. ID Ref:1402</text>
<text x="195.3" y="188">hacia abajo</text>
<text x="141.4" y="207.2">Lector de huella Kimaldi Nitgen Hamster III ID Ref:681</text>
<text x="146.4" y="246.1">Interruptor Warning. ID Ref: 682</text>
<text x="91.9" y="261.5">Jack audio 3.5 mm. ID Ref: 680</text>
<text x="72" y="268.4">Potenciometro subwofer. ID Ref: 1404</text>
<text x="157.9" y="278.3">hacia abajo</text>
</g>
<g font-size="2.4">
<text x="271.2" y="259.7">SCALE:</text>
<text x="350.6" y="260.9">DRAWN: Adrián Parro</text>
<text x="391.2" y="260.6">15/04/2014</text>
<text x="350.6" y="267">CHECKED: Antonio García</text>
<text x="391.2" y="266.6">16/04/2014</text>
<text x="350.7" y="271.4">DWG NO:</text>
<text x="351.6" y="279.3">REV</text>
<text x="372" y="279.4">SIZE</text>
<text x="391" y="279.6">SHEET</text>
<text x="377.9" y="283.8">A3</text>
<text x="398.3" y="283.8">1 /1</text>
</g>
</svg>
